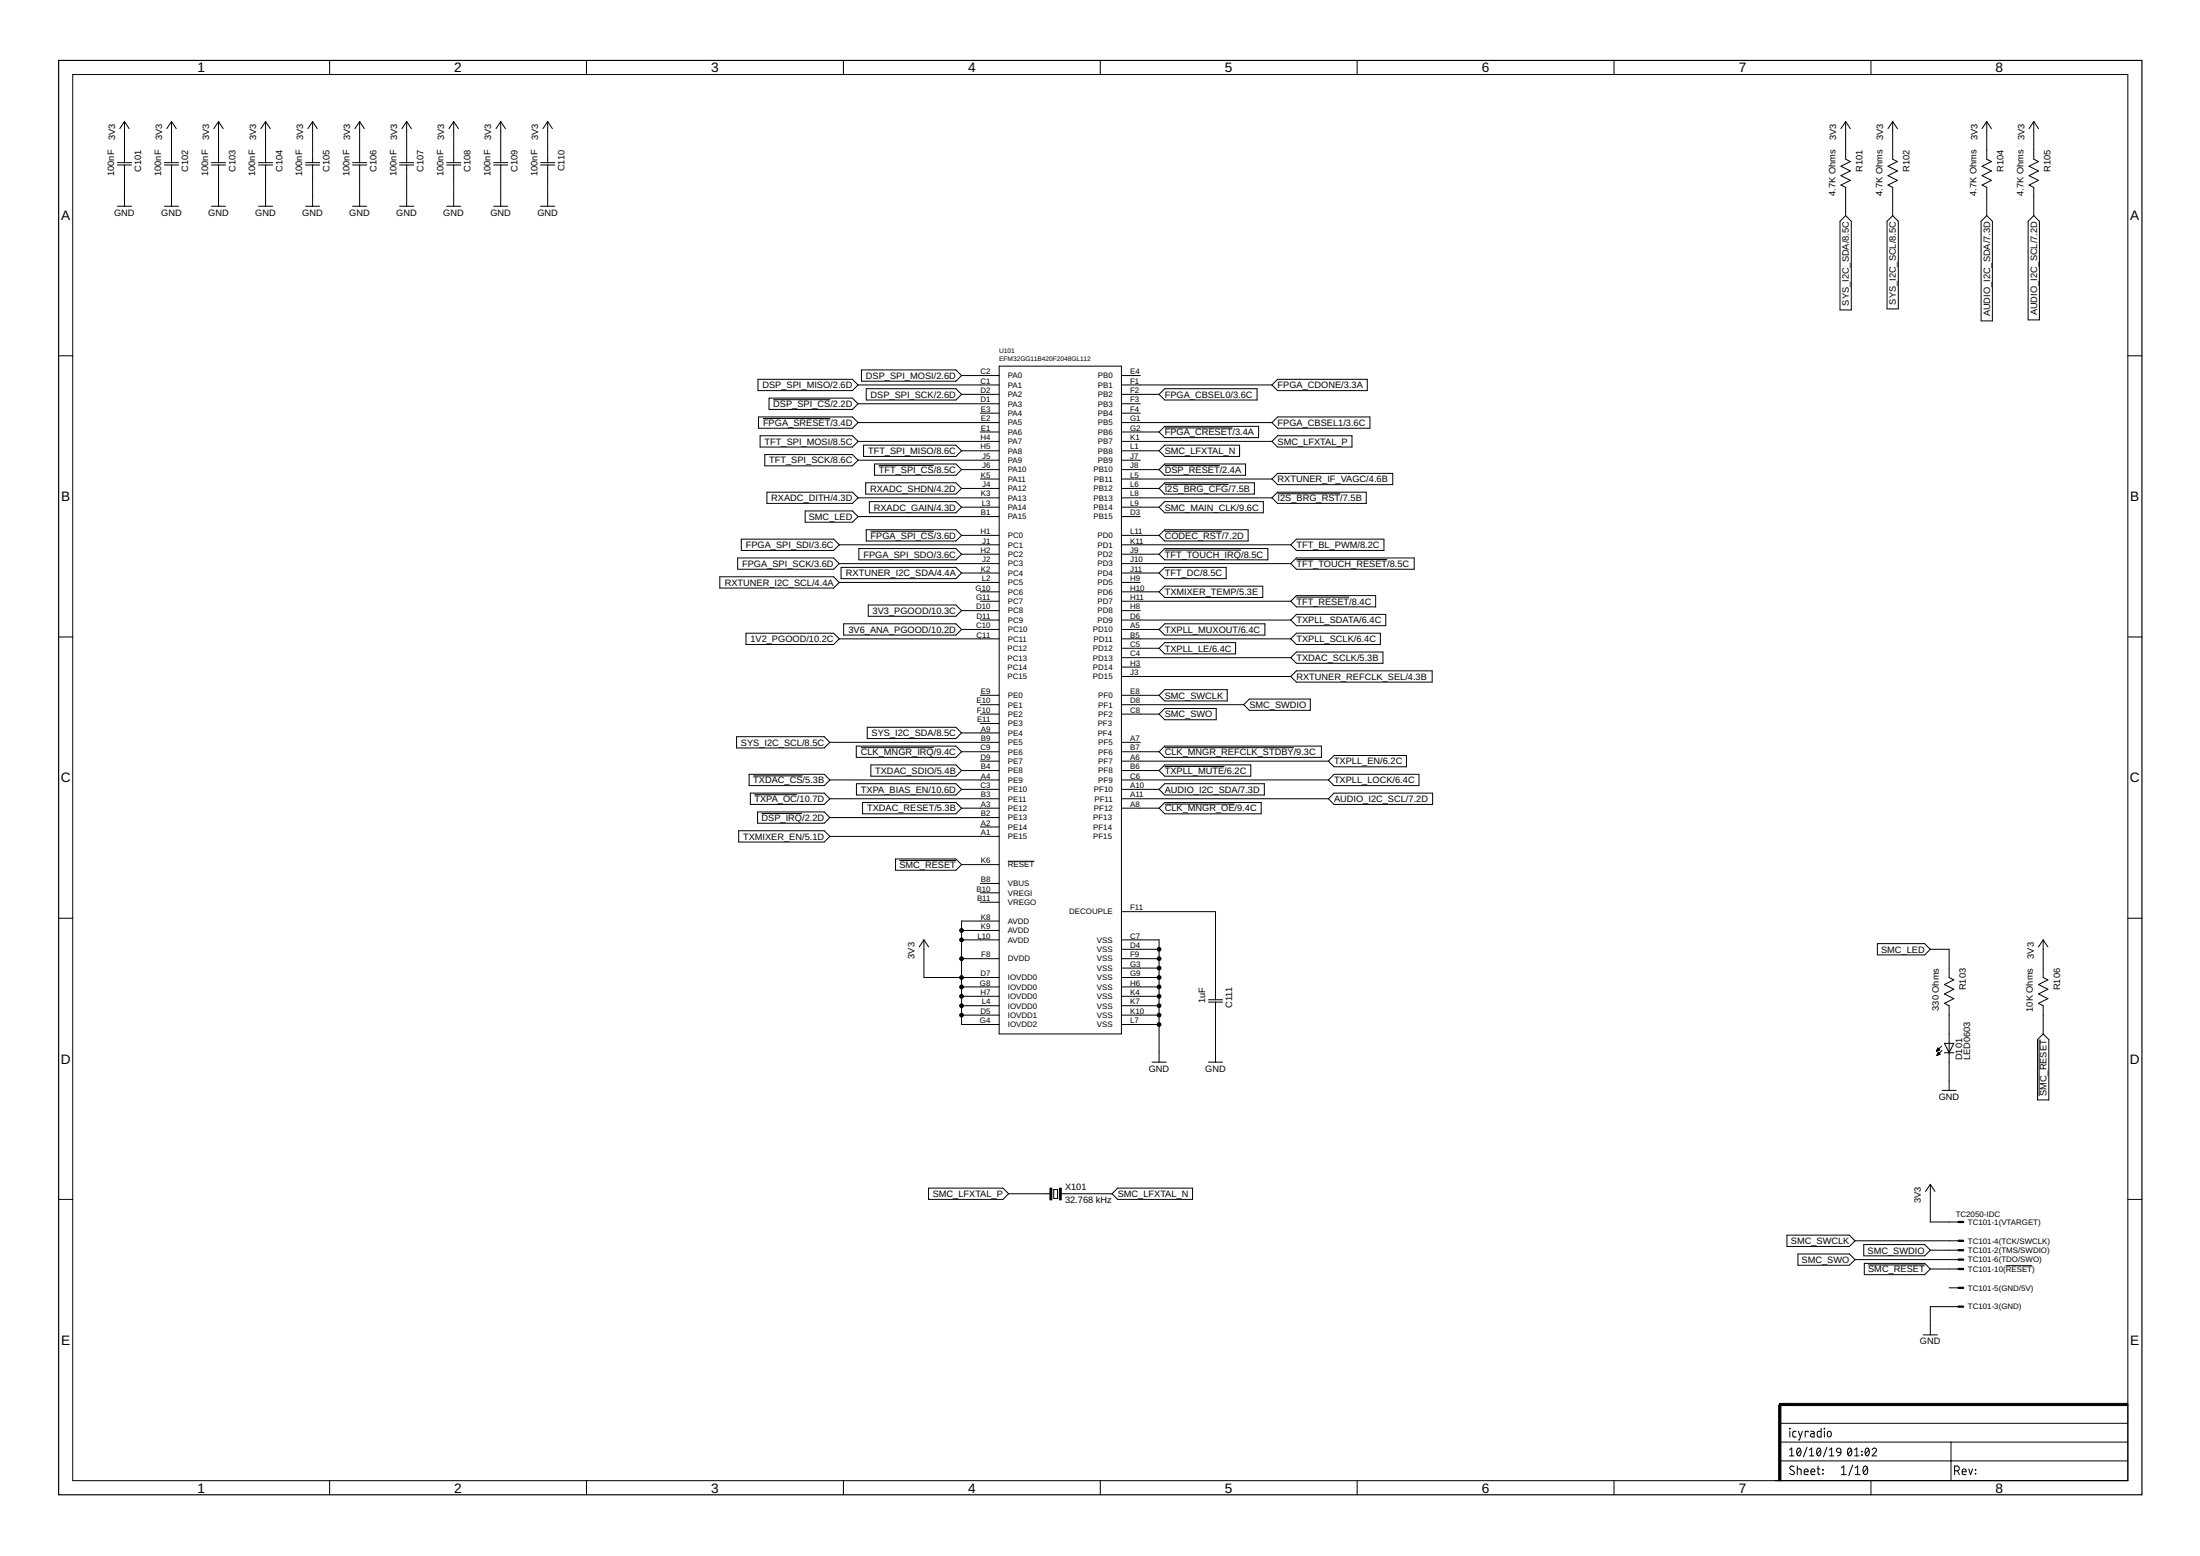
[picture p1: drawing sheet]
<svg xmlns="http://www.w3.org/2000/svg" width="594mm" height="420mm" viewBox="0 0 594 420" stroke-linecap="round" stroke-linejoin="round" font-family="sans-serif">
<g fill="none" stroke="#000" stroke-width=".27">
<path d="M89 16.3v3.8M158.4 16.3v3.8M227.8 16.3v3.8M297.1 16.3v3.8M366.5 16.3v3.8M435.8 16.3v3.8M505.2 16.3v3.8M19.6 20.1h555v379.7h-555zM33.6 32.8v11.1M33.6 32.8l1.3 1.9M33.6 32.8l-1.3 1.9M46.3 32.8v11.1"/>
<path d="M46.3 32.8l1.3 1.9M46.3 32.8l-1.3 1.9M59 32.8v11.1M59 32.8l1.3 1.9M59 32.8l-1.3 1.9M71.7 32.8v11.1M71.7 32.8l1.3 1.9M71.7 32.8l-1.3 1.9M84.4 32.8v11.1M84.4 32.8l1.3 1.9M84.4 32.8l-1.3 1.9M97.1 32.8v11.1"/>
<path d="M97.1 32.8l1.3 1.9M97.1 32.8l-1.3 1.9M109.8 32.8v11.1M109.8 32.8l1.3 1.9M109.8 32.8l-1.3 1.9M122.5 32.8v11.1M122.5 32.8l1.3 1.9M122.5 32.8l-1.3 1.9M135.2 32.8v11.1M135.2 32.8l1.3 1.9M135.2 32.8l-1.3 1.9M147.9 32.8v11.1"/>
<path d="M147.9 32.8l1.3 1.9M147.9 32.8l-1.3 1.9M498.4 32.8v10.2l1.3 .6-2.6 1.3 2.6 1.3-2.6 1.2 2.6 1.3-2.6 1.3 1.3 .6v7.6M498.4 32.8l1.3 1.9M498.4 32.8l-1.3 1.9M511.1 32.8v10.2l1.3 .6-2.6 1.3 2.6 1.3-2.6 1.2 2.6 1.3-2.6 1.3 1.3 .6v7.6M511.1 32.8l1.3 1.9M511.1 32.8l-1.3 1.9M536.5 32.8v10.2l1.3 .6-2.6 1.3 2.6 1.3-2.6 1.2 2.6 1.3-2.6 1.3 1.3 .6v7.6M536.5 32.8l1.3 1.9M536.5 32.8l-1.3 1.9M549.2 32.8v10.2l1.3 .6-2.6 1.3 2.6 1.3-2.6 1.2 2.6 1.3-2.6 1.3 1.3 .6v7.6"/>
<path d="M549.2 32.8l1.3 1.9M549.2 32.8l-1.3 1.9M31.7 43.9h3.8M31.7 44.6h3.8M31.7 55.7h3.8M33.6 44.6v11.1M44.4 43.9h3.8M44.4 44.6h3.8M44.4 55.7h3.8M46.3 44.6v11.1M57.1 43.9h3.8M57.1 44.6h3.8"/>
<path d="M57.1 55.7h3.8M59 44.6v11.1M69.8 43.9h3.8M69.8 44.6h3.8M69.8 55.7h3.8M71.7 44.6v11.1M82.5 43.9h3.8M82.5 44.6h3.8M82.5 55.7h3.8M84.4 44.6v11.1M95.2 43.9h3.8M95.2 44.6h3.8"/>
<path d="M95.2 55.7h3.8M97.1 44.6v11.1M107.9 43.9h3.8M107.9 44.6h3.8M107.9 55.7h3.8M109.8 44.6v11.1M120.6 43.9h3.8M120.6 44.6h3.8M120.6 55.7h3.8M122.5 44.6v11.1M133.3 43.9h3.8M133.3 44.6h3.8"/>
<path d="M133.3 55.7h3.8M135.2 44.6v11.1M146 43.9h3.8M146 44.6h3.8M146 55.7h3.8M147.9 44.6v11.1M498.4 58.2l1.5 1.6v23.9h-3v-23.9zM509.6 59.8l1.5-1.6 1.5 1.6v23.6h-3zM536.5 58.2l1.5 1.6v26.9h-3v-26.9zM549.2 58.2l1.5 1.6v26.6h-3v-26.6zM15.8 96.1h3.8M232.6 99.9h25.5l1.6 1.5-1.6 1.5h-25.5z"/>
<path d="M269.8 98.9h33v180.3h-33zM574.6 96.1h3.8M204.7 102.4h25.5l1.5 1.5-1.5 1.6h-25.5zM204.8 112.6h25.4l1.5 1.5-1.5 1.5h-25.4zM205.3 117.7h24.9l1.5 1.5-1.5 1.5h-24.9zM206 113h18.2M207.7 107.5h22.5l1.5 1.5-1.5 1.6h-22.5zM208.8 107.9h15.4M231.7 103.9h38.1M231.7 109h38.1M231.7 114.1h38.1M231.7 119.2h38.1"/>
<path d="M233.9 105h24.2l1.6 1.5-1.6 1.5h-24.2zM259.7 101.4h10.1M259.7 106.5h10.1M264.7 111.6h5.1M264.7 116.6h5.1M302.8 101.4h5.1M302.8 103.9h40.7M302.8 106.5h10.2M302.8 109h5.1M302.8 111.6h5.1M302.8 114.1h40.7M302.8 116.6h10.2"/>
<path d="M302.8 119.2h40.7M314.5 105h24.9v3h-24.9l-1.5-1.5zM314.5 115.1h25.4v3.1h-25.4l-1.5-1.6zM314.5 115.5h18.3M345 117.7h20.1v3h-20.1l-1.5-1.5zM345 112.6h24.9v3h-24.9l-1.5-1.5zM345 102.4h24.2v3.1h-24.2l-1.5-1.6zM206.5 122.7h23.7l1.5 1.6-1.5 1.5h-23.7zM207.1 132.9h23.1l1.5 1.5-1.5 1.5h-23.1zM217.4 138h12.8l1.5 1.5-1.5 1.5h-12.8zM231.7 124.3h38.1M231.7 134.4h38.1"/>
<path d="M231.7 139.5h38.1M233.2 120.2h24.9l1.6 1.5-1.6 1.6h-24.9zM233.8 130.4h24.3l1.6 1.5-1.6 1.5h-24.3zM234.8 135.4h23.3l1.6 1.5-1.6 1.6h-23.3zM236.2 125.3h21.9l1.6 1.5-1.6 1.5h-21.9zM237.3 125.7h14.9M259.7 121.7h10.1M259.7 126.8h10.1M259.7 131.9h10.1M259.7 136.9h10.1M264.7 129.3h5.1M302.8 121.7h10.2"/>
<path d="M302.8 124.3h5.1M302.8 126.8h10.2M302.8 129.3h40.7M302.8 131.9h10.2M302.8 134.4h40.7M302.8 136.9h10.2M302.8 139.5h5.1M313 136.9l1.5-1.5h26.6v3.1h-26.6zM314.5 120.2h20.2v3.1h-20.2l-1.5-1.6zM314.5 130.4h24.2v3h-24.2l-1.5-1.5zM314.5 130.8h17.2M314.5 125.3h21.8v3h-21.8l-1.5-1.5z"/>
<path d="M314.5 125.7h14.9M345 132.9h23.9v3h-23.9l-1.5-1.5zM345 127.8h31.1v3.1h-31.1l-1.5-1.6zM345 133.3h16.9M194.4 155.7h30.7l1.5 1.6-1.5 1.5h-30.7zM199.2 150.7h25.9l1.5 1.5-1.5 1.5h-25.9zM200.2 145.6h24.9l1.5 1.5-1.5 1.5h-24.9zM226.6 147.1h43.2M226.6 152.2h43.2M226.6 157.3h43.2M227.1 153.2h31l1.6 1.5-1.6 1.6h-31zM231.9 148.1h26.2l1.6 1.5-1.6 1.6h-26.2z"/>
<path d="M233.9 143h24.2l1.6 1.6-1.6 1.5h-24.2zM235.1 143.5h17.1M259.7 144.6h10.1M259.7 149.6h10.1M259.7 154.7h10.1M264.7 159.8h5.1M302.8 144.6h10.2M302.8 147.1h45.8M302.8 149.6h10.2M302.8 152.2h45.8M302.8 154.7h10.2M302.8 157.3h5.1"/>
<path d="M302.8 159.8h10.2M314.5 143h22.5v3.1h-22.5l-1.5-1.5zM314.5 143.5h15.4M314.5 148.1h27.9v3.1h-27.9l-1.5-1.6zM314.5 153.2h16.6v3.1h-16.6l-1.5-1.6zM314.5 158.3h26.5v3h-26.5l-1.5-1.5zM314.5 148.5h20.7M350.1 150.7h31.8v3h-31.8l-1.5-1.5zM350.1 145.6h23.6v3h-23.6l-1.5-1.5zM350.1 151.1h24.5M15.8 172h3.8M201.4 171h23.7l1.5 1.5-1.5 1.5h-23.7z"/>
<path d="M226.6 172.5h43.2M227.8 168.4h30.3l1.6 1.6-1.6 1.5h-30.3zM234.5 163.4h23.6l1.6 1.5-1.6 1.5h-23.6zM259.7 164.9h10.1M259.7 170h10.1M264.7 162.3h5.1M264.7 167.4h5.1M302.8 162.3h45.8M302.8 164.9h5.1M302.8 167.4h45.8M302.8 170h10.2M302.8 172.5h45.8"/>
<path d="M302.8 175h10.2M302.8 177.6h45.8M314.5 173.5h19.2v3.1h-19.2l-1.5-1.6zM314.5 168.4h27.1v3.1h-27.1l-1.5-1.5zM350.1 176.1h23.3v3h-23.3l-1.5-1.5zM350.1 165.9h24.1v3.1h-24.1l-1.5-1.6zM350.1 171h22.6v3h-22.6l-1.5-1.5zM350.1 160.8h21.4v3.1h-21.4l-1.5-1.6zM350.1 161.2h14.3M574.6 172h3.8M198.9 198.9h23.7l1.5 1.5-1.5 1.6h-23.7zM234.2 196.4h23.9l1.6 1.5-1.6 1.5h-23.9z"/>
<path d="M259.7 197.9h10.1M264.7 190.3h5.1M264.7 192.8h5.1M264.7 195.4h5.1M264.7 187.7h5.1M302.8 190.3h33.1M302.8 192.8h10.2M302.8 187.7h10.2M302.8 180.1h5.1M302.8 182.7h45.8M314.5 191.3h13.9v3.1h-13.9l-1.5-1.6zM314.5 186.2h16.9v3.1h-16.9l-1.5-1.6z"/>
<path d="M337.4 188.8h16.4v3h-16.4l-1.5-1.5zM350.1 181.1h36.6v3.1h-36.6l-1.5-1.5zM202.3 209.1h20.3l1.5 1.5-1.5 1.5h-20.3zM202.6 214.2h20l1.5 1.5-1.5 1.5h-20zM203.4 209.5h13.3M203.7 214.6h11.5M204.6 219.2h18l1.5 1.6-1.5 1.5h-18zM205.6 219.7h11M224.1 200.4h45.7M224.1 210.6h45.7M224.1 215.7h45.7M231.2 201.5h26.9l1.6 1.5-1.6 1.5h-26.9z"/>
<path d="M231.3 211.6h26.8l1.6 1.5-1.6 1.6h-26.8zM232.5 201.9h19.7M232.9 216.7h25.2l1.6 1.5-1.6 1.6h-25.2zM235.2 206.5h22.9l1.6 1.6-1.6 1.5h-22.9zM259.7 203h10.1M259.7 208.1h10.1M259.7 213.1h10.1M259.7 218.2h10.1M264.7 205.5h5.1M302.8 200.4h5.1M302.8 203h10.2M302.8 205.5h55.9"/>
<path d="M302.8 208.1h10.2M302.8 210.6h55.9M302.8 213.1h10.2M302.8 215.7h55.9M302.8 218.2h10.2M314.5 211.6h26.9v3.1h-26.9l-1.5-1.6zM314.5 216.7h26.1v3.1h-26.1l-1.5-1.6zM314.5 217.1h18.9M314.5 201.5h42.3v3h-42.3l-1.5-1.5zM314.5 206.5h23.3v3.1h-23.3l-1.5-1.5zM314.5 207h16.1M314.5 201.9h34.9"/>
<path d="M360.2 214.2h26.7v3h-26.7l-1.5-1.5zM360.2 209.1h23v3h-23l-1.5-1.5zM360.2 204h19.6v3.1h-19.6l-1.5-1.6zM199.5 224.3h23.1l1.5 1.5-1.5 1.6h-23.1zM224.1 220.8h45.7M224.1 225.8h45.7M241.8 231.9h16.3l1.6 1.6-1.6 1.5h-16.3zM242.9 232.4h15.2M259.7 233.5h10.1M264.7 223.3h5.1M264.7 238.5h5.1M272.1 232.6h7.2"/>
<path d="M15.8 247.9h3.8M249.5 253.8l1.3 1.9M249.5 253.8l-1.3 1.9M249.5 253.8v10.1h20.3M259.7 251.2h10.1M259.7 258.9h10.1M259.7 253.8h10.1M264.7 241.1h5.1M264.7 243.6h5.1M269.8 248.7h-10.1v27.9h10.1M302.8 253.8h10.2v33M302.8 246.2h25.4v23.8"/>
<path d="M302.8 258.9h10.2M302.8 256.3h10.2M507 254.8h12.7l1.6 1.5-1.6 1.6h-12.7zM521.3 256.3h5v7.6l1.3 .7-2.5 1.3 2.5 1.2-2.5 1.3 2.5 1.3-2.5 1.2 1.2 .7v22.8M551.7 253.8v10.1l1.3 .7-2.5 1.3 2.5 1.2-2.5 1.3 2.5 1.3-2.5 1.2 1.2 .7v7.6M551.7 253.8l1.3 1.9M551.7 253.8l-1.2 1.9M574.6 247.9h3.8M259.7 266.5h10.1M259.7 269h10.1M259.7 271.6h10.1M259.7 274.1h10.1"/>
<path d="M302.8 263.9h10.2M302.8 266.5h10.2M302.8 269h10.2M302.8 271.6h10.2M302.8 274.1h10.2M302.8 261.4h10.2M302.8 276.6h10.2M326.3 270h3.8M326.3 270.6h3.8M328.2 270.6v16.2M551.7 279.2l1.6 1.5v16.3h-3.1v-16.3zM311.1 286.8h3.8"/>
<path d="M326.3 286.8h3.8M522.9 283.8h.1M523 283.7h.3M523 283.6h.6M523.1 283.5h.7M523.1 284.9h.2M523.1 284.8h.4M523.1 283.4h.5M523.2 283.2h.3M523.2 284.7h.6M523.2 284.6h.6M523.2 283.1h.2"/>
<path d="M523.3 283l.5 .5-.9 .4zM523.3 284.4h.4M523.3 284.3h.3M523.4 284.2h.1M523.4 284.1l.5 .5-.9 .4zM524.3 282.5l-1.4 1.4M524.4 283.6l-1.4 1.4M524.4 294.4h3.8M525.1 281.7h2.5l-1.3 2.6zM525.1 284.3h2.5M550.6 280.7v15.3M521.3 319.8v10.2h7.6"/>
<path d="M521.3 319.8l1.2 1.9M521.3 319.8l-1.3 1.9M15.8 323.9h3.8M250.7 320.8h20.1l1.6 1.5-1.6 1.6h-20.1zM272.4 322.3h11.5M284.5 321.2h1.1v2.4h-1.1zM286.2 322.3h14.1M301.8 320.8h20.2v3.1h-20.2l-1.5-1.6zM482.5 333.5h16.9l1.5 1.5-1.5 1.6h-16.9zM485.5 338.6h13.9l1.5 1.5-1.5 1.6h-13.9zM500.9 335h28M503.3 336.1h16.4l1.6 1.5-1.6 1.5h-16.4z"/>
<path d="M521.3 337.6h7.6M574.6 323.9h3.8M500.9 340.1h28M503.4 341.1h16.3l1.6 1.6-1.6 1.5h-16.3zM504.5 341.6h15.2M521.3 342.7h7.6M526.3 347.7h2.6M528.9 352.8h-7.6v7.6M541.6 341.8h7.2M519.3 360.4h3.9M89 399.8v3.8M158.4 399.8v3.8"/>
<path d="M227.8 399.8v3.8M297.1 399.8v3.8M366.5 399.8v3.8M435.8 399.8v3.8M480.6 394.5h94M480.6 389.4h94M480.6 384.3h94M483.2 391.5l.6-.5v2.1M483.2 393.1h1.2M483.3 385.7l.1 .1zM483.3 386.5v1.5M484.4 396a.58 .58 0 0 0-.9 0 .58 .58 0 0 0 .1 .8l.7 .4a.54 .54 0 0 1 .2 .7 .54 .54 0 0 1-.8 .2l-.4-.2"/>
<path d="M485 386.5h-.6l-.3 .4 .1 1 .8 .1M485.3 396.6l1 .1 .1 1.5M485.3 395.9v2.3M485.4 391.2a.67 .67 0 0 1 .8 .1 .67 .67 0 0 1 .1 .8 .67 .67 0 0 1-.1 .8 .67 .67 0 0 1-.8 .1 1.64 1.64 0 0 1 0-1.8zM485.6 386.5l.6 1.5M486.2 391.5l-.9 1.2M486.7 386.5l-.8 2.3h-.3M487.2 397.4h1.1a.54 .54 0 0 0-.4-.7 .54 .54 0 0 0-.7 .5l.1 .9 1 .1M488 390.8l-1 2.6M488.3 386.7v-.2h-.8v1.5M488.6 393.1h1.2M488.6 391.5l.6-.5v2.1"/>
<path d="M489 386.5h.6l.3 .2v1.3h-.6a.46 .46 0 0 1-.5-.4 .46 .46 0 0 1 .5-.5h.6M489 397.4h1.1a.54 .54 0 0 0-.4-.7 .54 .54 0 0 0-.7 .5l.1 .9 1 .1M490.7 396.6h.7M490.8 391.2a.67 .67 0 0 1 .8 .1 .67 .67 0 0 1 .1 .8 .67 .67 0 0 1-.1 .8 .67 .67 0 0 1-.8 .1 1.76 1.76 0 0 1 0-1.8zM490.9 395.9l.1 2.1 .4 .2M491.6 391.5l-.9 1.2M491.8 385.7v2.3h-.8l-.3-.2v-1.1l.3-.2h.8M492.2 396.8l.1 .2zM492.2 397.9l.1 .1zM492.6 385.7l.1 .1zM492.7 386.5v1.5M493.3 390.8l-.9 2.6"/>
<path d="M493.6 386.7l.3-.2 .5 .2 .1 .8a.52 .52 0 0 1-.5 .5 .52 .52 0 0 1-.5-.5zM494 393.1h1.2M494 391.5l.6-.5v2.1M496.1 391.2l.3-.2 .6 .2 .1 1-1-.2zM497.1 392.2l-.3 .7-.6 .2M497.2 398.2h1.3M497.2 396.4l.7-.5v2.3M499.2 391.2a.66 .66 0 0 1 .7 .1 .66 .66 0 0 1 .1 .8 .63 .63 0 0 1-.1 .8 .63 .63 0 0 1-.9-.1l-.1-.7zM499.9 391.5l-.9 1.2M500.3 395.6l-1.1 2.8M500.8 393.1h1.2M500.8 391.5l.6-.5v2.1"/>
<path d="M501 398.2h1.3M501 396.4l.6-.5v2.3M502.7 391.9l.2 .1zM502.7 392.8l.2 .2zM503.3 396a.61 .61 0 0 1 .8 0 .61 .61 0 0 1 .2 .7 .99 .99 0 0 1-.7 1.5 1.62 1.62 0 0 1-.3-2.2zM503.9 391.2a.66 .66 0 0 1 .8 .1 .66 .66 0 0 1 .1 .8 .63 .63 0 0 1-.2 .8 .63 .63 0 0 1-.8-.1l-.2-.7zM504.2 396.4l-1 1.3M504.7 391.5l-1 1.2M505.2 399.8v3.8M505.5 391.5a.58 .58 0 0 1 .9-.5 .58 .58 0 0 1 .1 1l-1 1.1h1.2M526.8 389.4v10.3M527.8 397.2h.6a.65 .65 0 0 0 .7-.7 .65 .65 0 0 0-.7-.6h-.6v2.3"/>
<path d="M528.6 397.2l.5 1M529.9 397.4h1a.54 .54 0 0 0-.4-.7 .54 .54 0 0 0-.6 .5l.1 .9 .9 .1M531.6 396.6l.5 1.6 .6-1.6M533.4 397.9l.1 .1zM533.4 396.8l.1 .2z"/>
</g>
<path d="M15.8 16.3h562.6v387.3h-562.6z" fill="none" stroke="#000" stroke-width=".32"/>
<path d="M283.5 320.8h.5v3.2h-.5zM286.1 320.8h.5v3.2h-.5zM480.3 379.5h.6v20.3h-.6zM480.6 378.9h94v.6h-94z" fill="#000" stroke="#000" stroke-width=".27"/>
<path d="M528.9 330h1.2M528.9 337.6h1.2M528.9 335h1.2M528.9 352.8h1.2M528.9 347.7h1.2M528.9 340.1h1.2M528.9 342.7h1.2M481.9 379.2h-1.3v1.3" fill="none" stroke="#000" stroke-width=".61"/>
<g fill="#000" stroke="#000" stroke-width=".27">
<circle cx="259.7" cy="253.8" r=".51"/>
<circle cx="259.7" cy="251.2" r=".51"/>
<circle cx="259.7" cy="258.9" r=".51"/>
<circle cx="313" cy="258.9" r=".51"/>
<circle cx="313" cy="256.3" r=".51"/>
<circle cx="259.7" cy="263.9" r=".51"/>
<circle cx="259.7" cy="271.6" r=".51"/>
<circle cx="259.7" cy="269" r=".51"/>
<circle cx="259.7" cy="274.1" r=".51"/>
<circle cx="259.7" cy="266.5" r=".51"/>
<circle cx="313" cy="266.5" r=".51"/>
<circle cx="313" cy="274.1" r=".51"/>
<circle cx="313" cy="271.6" r=".51"/>
<circle cx="313" cy="263.9" r=".51"/>
<circle cx="313" cy="269" r=".51"/>
<circle cx="313" cy="276.6" r=".51"/>
<circle cx="313" cy="261.4" r=".51"/>
</g>
<g font-size="3.7">
<text x="53.3" y="19.5">1</text>
<text x="122.7" y="19.5">2</text>
<text x="192" y="19.5">3</text>
<text x="261.4" y="19.5">4</text>
<text x="330.8" y="19.5">5</text>
<text x="400.2" y="19.5">6</text>
<text x="469.5" y="19.5">7</text>
<text x="538.9" y="19.5">8</text>
<text x="16.5" y="59.4">A</text>
<text x="575.3" y="59.4">A</text>
<text x="16.5" y="135.3">B</text>
<text x="575.3" y="135.3">B</text>
<text x="16.4" y="211.3">C</text>
<text x="575.2" y="211.3">C</text>
<text x="16.4" y="287.2">D</text>
<text x="575.2" y="287.2">D</text>
<text x="16.5" y="363.1">E</text>
<text x="575.3" y="363.1">E</text>
<text x="53.3" y="403">1</text>
<text x="122.7" y="403">2</text>
<text x="192" y="403">3</text>
<text x="261.4" y="403">4</text>
<text x="330.8" y="403">5</text>
<text x="400.2" y="403">6</text>
<text x="469.5" y="403">7</text>
<text x="538.9" y="403">8</text>
</g>
<g font-size="2.5">
<text x="31.1" y="37.9" transform="rotate(-90 31.1 37.9)">3V3</text>
<text x="43.8" y="37.9" transform="rotate(-90 43.8 37.9)">3V3</text>
<text x="56.5" y="37.9" transform="rotate(-90 56.5 37.9)">3V3</text>
<text x="69.2" y="37.9" transform="rotate(-90 69.2 37.9)">3V3</text>
<text x="81.9" y="37.9" transform="rotate(-90 81.9 37.9)">3V3</text>
<text x="94.6" y="37.9" transform="rotate(-90 94.6 37.9)">3V3</text>
<text x="107.3" y="37.9" transform="rotate(-90 107.3 37.9)">3V3</text>
<text x="120" y="37.9" transform="rotate(-90 120 37.9)">3V3</text>
<text x="132.7" y="37.9" transform="rotate(-90 132.7 37.9)">3V3</text>
<text x="145.4" y="37.9" transform="rotate(-90 145.4 37.9)">3V3</text>
<text x="495.9" y="37.9" transform="rotate(-90 495.9 37.9)">3V3</text>
<text x="508.6" y="37.9" transform="rotate(-90 508.6 37.9)">3V3</text>
<text x="534" y="37.9" transform="rotate(-90 534 37.9)">3V3</text>
<text x="546.6" y="37.9" transform="rotate(-90 546.6 37.9)">3V3</text>
<text x="30.8" y="47.5" transform="rotate(-90 30.8 47.5)">100nF</text>
<text x="38.2" y="46.4" transform="rotate(-90 38.2 46.4)">C101</text>
<text x="43.5" y="47.5" transform="rotate(-90 43.5 47.5)">100nF</text>
<text x="50.9" y="46.4" transform="rotate(-90 50.9 46.4)">C102</text>
<text x="56.2" y="47.5" transform="rotate(-90 56.2 47.5)">100nF</text>
<text x="63.6" y="46.4" transform="rotate(-90 63.6 46.4)">C103</text>
<text x="68.9" y="47.5" transform="rotate(-90 68.9 47.5)">100nF</text>
<text x="76.3" y="46.4" transform="rotate(-90 76.3 46.4)">C104</text>
<text x="81.6" y="47.5" transform="rotate(-90 81.6 47.5)">100nF</text>
<text x="89" y="46.4" transform="rotate(-90 89 46.4)">C105</text>
<text x="94.3" y="47.5" transform="rotate(-90 94.3 47.5)">100nF</text>
<text x="101.7" y="46.4" transform="rotate(-90 101.7 46.4)">C106</text>
<text x="107" y="47.5" transform="rotate(-90 107 47.5)">100nF</text>
<text x="114.4" y="46.4" transform="rotate(-90 114.4 46.4)">C107</text>
<text x="119.7" y="47.5" transform="rotate(-90 119.7 47.5)">100nF</text>
<text x="127.1" y="46.4" transform="rotate(-90 127.1 46.4)">C108</text>
<text x="132.4" y="47.5" transform="rotate(-90 132.4 47.5)">100nF</text>
<text x="139.7" y="46.4" transform="rotate(-90 139.7 46.4)">C109</text>
<text x="145.1" y="47.5" transform="rotate(-90 145.1 47.5)">100nF</text>
<text x="152.4" y="46.2" transform="rotate(-90 152.4 46.2)">C110</text>
<text x="502.9" y="46.4" transform="rotate(-90 502.9 46.4)">R101</text>
<text x="515.6" y="46.4" transform="rotate(-90 515.6 46.4)">R102</text>
<text x="541" y="46.4" transform="rotate(-90 541 46.4)">R104</text>
<text x="553.7" y="46.4" transform="rotate(-90 553.7 46.4)">R105</text>
<text x="495.6" y="52.9" transform="rotate(-90 495.6 52.9)">4.7K Ohms</text>
<text x="508.3" y="52.9" transform="rotate(-90 508.3 52.9)">4.7K Ohms</text>
<text x="533.7" y="52.9" transform="rotate(-90 533.7 52.9)">4.7K Ohms</text>
<text x="546.4" y="52.9" transform="rotate(-90 546.4 52.9)">4.7K Ohms</text>
<text x="30.8" y="58.2">GND</text>
<text x="43.5" y="58.2">GND</text>
<text x="56.2" y="58.2">GND</text>
<text x="68.9" y="58.2">GND</text>
<text x="81.6" y="58.2">GND</text>
<text x="94.3" y="58.2">GND</text>
<text x="107" y="58.2">GND</text>
<text x="119.7" y="58.2">GND</text>
<text x="132.4" y="58.2">GND</text>
<text x="145.1" y="58.2">GND</text>
<text x="499.3" y="82.5" transform="rotate(-90 499.3 82.5)">SYS_I2C_SDA/8.5C</text>
<text x="512" y="82.3" transform="rotate(-90 512 82.3)">SYS_I2C_SCL/8.5C</text>
<text x="537.4" y="85.4" transform="rotate(-90 537.4 85.4)">AUDIO_I2C_SDA/7.3D</text>
<text x="550.1" y="85.2" transform="rotate(-90 550.1 85.2)">AUDIO_I2C_SCL/7.2D</text>
<text x="205.9" y="104.8">DSP_SPI_MISO/2.6D</text>
<text x="233.8" y="102.3">DSP_SPI_MOSI/2.6D</text>
<text x="235.1" y="107.4">DSP_SPI_SCK/2.6D</text>
<text x="314.5" y="107.4">FPGA_CBSEL0/3.6C</text>
<text x="345" y="104.8">FPGA_CDONE/3.3A</text>
<text x="208.8" y="109.9">DSP_SPI_CS/2.2D</text>
<text x="206" y="115">FPGA_SRESET/3.4D</text>
<text x="314.5" y="117.5">FPGA_CRESET/3.4A</text>
<text x="345" y="115">FPGA_CBSEL1/3.6C</text>
<text x="206.5" y="120.1">TFT_SPI_MOSI/8.5C</text>
<text x="207.7" y="125.1">TFT_SPI_SCK/8.6C</text>
<text x="234.4" y="122.6">TFT_SPI_MISO/8.6C</text>
<text x="314.5" y="122.6">SMC_LFXTAL_N</text>
<text x="345" y="120.1">SMC_LFXTAL_P</text>
<text x="237.3" y="127.7">TFT_SPI_CS/8.5C</text>
<text x="314.5" y="127.7">DSP_RESET/2.4A</text>
<text x="345" y="130.2">RXTUNER_IF_VAGC/4.6B</text>
<text x="208.3" y="135.3">RXADC_DITH/4.3D</text>
<text x="235" y="132.8">RXADC_SHDN/4.2D</text>
<text x="235.9" y="137.8">RXADC_GAIN/4.3D</text>
<text x="314.5" y="137.8">SMC_MAIN_CLK/9.6C</text>
<text x="314.5" y="132.8">I2S_BRG_CFG/7.5B</text>
<text x="345" y="135.3">I2S_BRG_RST/7.5B</text>
<text x="218.4" y="140.4">SMC_LED</text>
<text x="201.4" y="148">FPGA_SPI_SDI/3.6C</text>
<text x="235.1" y="145.5">FPGA_SPI_CS/3.6D</text>
<text x="314.5" y="145.5">CODEC_RST/7.2D</text>
<text x="350.1" y="148">TFT_BL_PWM/8.2C</text>
<text x="200.4" y="153.1">FPGA_SPI_SCK/3.6D</text>
<text x="228.4" y="155.6">RXTUNER_I2C_SDA/4.4A</text>
<text x="233.2" y="150.5">FPGA_SPI_SDO/3.6C</text>
<text x="314.5" y="155.6">TFT_DC/8.5C</text>
<text x="314.5" y="150.5">TFT_TOUCH_IRQ/8.5C</text>
<text x="350.1" y="153.1">TFT_TOUCH_RESET/8.5C</text>
<text x="195.7" y="158.2">RXTUNER_I2C_SCL/4.4A</text>
<text x="314.5" y="160.7">TXMIXER_TEMP/5.3E</text>
<text x="235.6" y="165.8">3V3_PGOOD/10.3C</text>
<text x="350.1" y="163.2">TFT_RESET/8.4C</text>
<text x="202.6" y="173.4">1V2_PGOOD/10.2C</text>
<text x="229.1" y="170.9">3V6_ANA_PGOOD/10.2D</text>
<text x="314.5" y="170.9">TXPLL_MUXOUT/6.4C</text>
<text x="350.1" y="168.3">TXPLL_SDATA/6.4C</text>
<text x="350.1" y="173.4">TXPLL_SCLK/6.4C</text>
<text x="314.5" y="175.9">TXPLL_LE/6.4C</text>
<text x="350.1" y="178.5">TXDAC_SCLK/5.3B</text>
<text x="350.1" y="183.6">RXTUNER_REFCLK_SEL/4.3B</text>
<text x="314.5" y="188.6">SMC_SWCLK</text>
<text x="337.4" y="191.2">SMC_SWDIO</text>
<text x="314.5" y="193.7">SMC_SWO</text>
<text x="200.1" y="201.3">SYS_I2C_SCL/8.5C</text>
<text x="232.5" y="203.9">CLK_MNGR_IRQ/9.4C</text>
<text x="235.4" y="198.8">SYS_I2C_SDA/8.5C</text>
<text x="314.5" y="203.9">CLK_MNGR_REFCLK_STDBY/9.3C</text>
<text x="236.3" y="209">TXDAC_SDIO/5.4B</text>
<text x="314.5" y="209">TXPLL_MUTE/6.2C</text>
<text x="360.2" y="206.4">TXPLL_EN/6.2C</text>
<text x="203.4" y="211.5">TXDAC_CS/5.3B</text>
<text x="232.5" y="214">TXPA_BIAS_EN/10.6D</text>
<text x="314.5" y="214">AUDIO_I2C_SDA/7.3D</text>
<text x="360.2" y="211.5">TXPLL_LOCK/6.4C</text>
<text x="203.7" y="216.6">TXPA_OC/10.7D</text>
<text x="205.6" y="221.7">DSP_IRQ/2.2D</text>
<text x="234.1" y="219.1">TXDAC_RESET/5.3B</text>
<text x="314.5" y="219.1">CLK_MNGR_OE/9.4C</text>
<text x="360.2" y="216.6">AUDIO_I2C_SCL/7.2D</text>
<text x="200.6" y="226.7">TXMIXER_EN/5.1D</text>
<text x="242.9" y="234.4">SMC_RESET</text>
<text x="507.9" y="257.2">SMC_LED</text>
<text x="247" y="258.9" transform="rotate(-90 247 258.9)">3V3</text>
<text x="549.2" y="258.9" transform="rotate(-90 549.2 258.9)">3V3</text>
<text x="530.9" y="267.4" transform="rotate(-90 530.9 267.4)">R103</text>
<text x="556.3" y="267.4" transform="rotate(-90 556.3 267.4)">R106</text>
<text x="325.5" y="270.8" transform="rotate(-90 325.5 270.8)">1uF</text>
<text x="332.8" y="272.1" transform="rotate(-90 332.8 272.1)">C111</text>
<text x="523.6" y="272.9" transform="rotate(-90 523.6 272.9)">330 Ohms</text>
<text x="549" y="273.2" transform="rotate(-90 549 273.2)">10K Ohms</text>
<text x="529.9" y="286.3" transform="rotate(-90 529.9 286.3)">D101</text>
<text x="532" y="286.3" transform="rotate(-90 532 286.3)">LED0603</text>
<text x="310.2" y="289.3">GND</text>
<text x="325.4" y="289.3">GND</text>
<text x="523.5" y="297">GND</text>
<text x="552.6" y="296" transform="rotate(-90 552.6 296)">SMC_RESET</text>
<text x="251.9" y="323.2">SMC_LFXTAL_P</text>
<text x="287.6" y="321.3">X101</text>
<text x="301.8" y="323.2">SMC_LFXTAL_N</text>
<text x="287.6" y="324.9">32.768 kHz</text>
<text x="518.7" y="324.9" transform="rotate(-90 518.7 324.9)">3V3</text>
<text x="483.6" y="335.9">SMC_SWCLK</text>
<text x="486.5" y="341">SMC_SWO</text>
<text x="504.3" y="338.5">SMC_SWDIO</text>
<text x="504.5" y="343.6">SMC_RESET</text>
<text x="518.5" y="363">GND</text>
</g>
<g font-size="2.1">
<text x="264.7" y="101">C2</text>
<text x="305.2" y="101">E4</text>
<text x="264.7" y="103.6">C1</text>
<text x="264.7" y="106.1">D2</text>
<text x="272.1" y="102.2">PA0</text>
<text x="272.1" y="104.7">PA1</text>
<text x="272.1" y="107.2">PA2</text>
<text x="296.4" y="102.2">PB0</text>
<text x="296.4" y="104.7">PB1</text>
<text x="296.4" y="107.2">PB2</text>
<text x="305.2" y="103.6">F1</text>
<text x="305.2" y="106.1">F2</text>
<text x="264.7" y="108.7">D1</text>
<text x="264.9" y="111.2">E3</text>
<text x="264.9" y="113.7">E2</text>
<text x="272.1" y="109.8">PA3</text>
<text x="272.1" y="112.3">PA4</text>
<text x="296.4" y="109.8">PB3</text>
<text x="296.4" y="112.3">PB4</text>
<text x="305.2" y="108.7">F3</text>
<text x="305.2" y="111.2">F4</text>
<text x="305.2" y="113.7">G1</text>
<text x="264.7" y="118.8">H4</text>
<text x="264.9" y="116.3">E1</text>
<text x="272.1" y="114.9">PA5</text>
<text x="272.1" y="117.4">PA6</text>
<text x="272.1" y="119.9">PA7</text>
<text x="296.4" y="114.9">PB5</text>
<text x="296.4" y="117.4">PB6</text>
<text x="296.4" y="119.9">PB7</text>
<text x="305.2" y="116.3">G2</text>
<text x="305.2" y="118.8">K1</text>
<text x="264.7" y="121.4">H5</text>
<text x="265.2" y="123.9">J5</text>
<text x="272.1" y="122.5">PA8</text>
<text x="272.1" y="125">PA9</text>
<text x="296.4" y="122.5">PB8</text>
<text x="296.4" y="125">PB9</text>
<text x="305.2" y="121.4">L1</text>
<text x="305.2" y="123.9">J7</text>
<text x="264.9" y="129">K5</text>
<text x="265.2" y="126.4">J6</text>
<text x="265.2" y="131.5">J4</text>
<text x="272.1" y="127.6">PA10</text>
<text x="272.1" y="130.1">PA11</text>
<text x="295.3" y="127.6">PB10</text>
<text x="295.4" y="130.1">PB11</text>
<text x="305.2" y="126.4">J8</text>
<text x="305.2" y="129">L5</text>
<text x="305.2" y="131.5">L6</text>
<text x="264.9" y="134.1">K3</text>
<text x="265.1" y="136.6">L3</text>
<text x="272.1" y="132.6">PA12</text>
<text x="272.1" y="135.2">PA13</text>
<text x="272.1" y="137.7">PA14</text>
<text x="295.3" y="132.6">PB12</text>
<text x="295.3" y="135.2">PB13</text>
<text x="295.3" y="137.7">PB14</text>
<text x="305.2" y="134.1">L8</text>
<text x="305.2" y="136.6">L9</text>
<text x="264.9" y="139.1">B1</text>
<text x="272.1" y="140.3">PA15</text>
<text x="295.3" y="140.3">PB15</text>
<text x="305.2" y="139.1">D3</text>
<text x="264.7" y="144.2">H1</text>
<text x="264.7" y="149.3">H2</text>
<text x="265.2" y="146.8">J1</text>
<text x="272.1" y="145.3">PC0</text>
<text x="272.1" y="147.9">PC1</text>
<text x="296.3" y="145.3">PD0</text>
<text x="296.3" y="147.9">PD1</text>
<text x="305.2" y="144.2">L11</text>
<text x="305.2" y="146.8">K11</text>
<text x="305.2" y="149.3">J9</text>
<text x="264.9" y="154.4">K2</text>
<text x="265.2" y="151.8">J2</text>
<text x="272.1" y="150.4">PC2</text>
<text x="272.1" y="153">PC3</text>
<text x="272.1" y="155.5">PC4</text>
<text x="296.3" y="150.4">PD2</text>
<text x="296.3" y="153">PD3</text>
<text x="296.3" y="155.5">PD4</text>
<text x="305.2" y="151.8">J10</text>
<text x="305.2" y="154.4">J11</text>
<text x="263.4" y="159.5">G10</text>
<text x="265.1" y="156.9">L2</text>
<text x="272.1" y="158">PC5</text>
<text x="272.1" y="160.6">PC6</text>
<text x="296.3" y="158">PD5</text>
<text x="296.3" y="160.6">PD6</text>
<text x="305.2" y="156.9">H9</text>
<text x="305.2" y="159.5">H10</text>
<text x="263.6" y="164.5">D10</text>
<text x="263.6" y="162">G11</text>
<text x="263.7" y="167.1">D11</text>
<text x="272.1" y="163.1">PC7</text>
<text x="272.1" y="165.7">PC8</text>
<text x="296.3" y="163.1">PD7</text>
<text x="296.3" y="165.7">PD8</text>
<text x="305.2" y="162">H11</text>
<text x="305.2" y="164.5">H8</text>
<text x="305.2" y="167.1">D6</text>
<text x="263.6" y="169.6">C10</text>
<text x="263.7" y="172.2">C11</text>
<text x="272.1" y="168.2">PC9</text>
<text x="272.1" y="170.7">PC10</text>
<text x="272.1" y="173.3">PC11</text>
<text x="295.1" y="170.7">PD10</text>
<text x="295.3" y="173.3">PD11</text>
<text x="296.3" y="168.2">PD9</text>
<text x="305.2" y="169.6">A5</text>
<text x="305.2" y="172.2">B5</text>
<text x="272.1" y="175.8">PC12</text>
<text x="272.1" y="178.4">PC13</text>
<text x="295.1" y="175.8">PD12</text>
<text x="295.1" y="178.4">PD13</text>
<text x="305.2" y="174.7">C5</text>
<text x="305.2" y="177.2">C4</text>
<text x="305.2" y="179.8">H3</text>
<text x="272.1" y="180.9">PC14</text>
<text x="272.1" y="183.4">PC15</text>
<text x="295.1" y="180.9">PD14</text>
<text x="295.1" y="183.4">PD15</text>
<text x="305.2" y="182.3">J3</text>
<text x="263.7" y="189.9">E10</text>
<text x="264.9" y="187.4">E9</text>
<text x="272.1" y="191.1">PE1</text>
<text x="272.1" y="188.5">PE0</text>
<text x="296.6" y="188.5">PF0</text>
<text x="296.6" y="191.1">PF1</text>
<text x="305.2" y="187.4">E8</text>
<text x="305.2" y="189.9">D8</text>
<text x="263.8" y="192.5">F10</text>
<text x="263.8" y="195">E11</text>
<text x="264.9" y="197.6">A9</text>
<text x="272.1" y="193.6">PE2</text>
<text x="272.1" y="196.1">PE3</text>
<text x="296.4" y="196.1">PF3</text>
<text x="296.6" y="193.6">PF2</text>
<text x="305.2" y="192.5">C8</text>
<text x="264.7" y="202.6">C9</text>
<text x="264.9" y="200.1">B9</text>
<text x="272.1" y="198.7">PE4</text>
<text x="272.1" y="201.2">PE5</text>
<text x="272.1" y="203.8">PE6</text>
<text x="296.4" y="198.7">PF4</text>
<text x="296.6" y="201.2">PF5</text>
<text x="296.6" y="203.8">PF6</text>
<text x="305.2" y="200.1">A7</text>
<text x="305.2" y="202.6">B7</text>
<text x="264.7" y="205.2">D9</text>
<text x="264.9" y="207.7">B4</text>
<text x="272.1" y="206.3">PE7</text>
<text x="272.1" y="208.8">PE8</text>
<text x="296.6" y="206.3">PF7</text>
<text x="296.6" y="208.8">PF8</text>
<text x="305.2" y="205.2">A6</text>
<text x="305.2" y="207.7">B6</text>
<text x="264.7" y="212.8">C3</text>
<text x="264.9" y="210.3">A4</text>
<text x="264.9" y="215.3">B3</text>
<text x="272.1" y="211.4">PE9</text>
<text x="272.1" y="213.9">PE10</text>
<text x="295.4" y="213.9">PF10</text>
<text x="296.6" y="211.4">PF9</text>
<text x="305.2" y="210.3">C6</text>
<text x="305.2" y="212.8">A10</text>
<text x="305.2" y="215.3">A11</text>
<text x="264.9" y="217.9">A3</text>
<text x="264.9" y="220.4">B2</text>
<text x="272.1" y="216.5">PE11</text>
<text x="272.1" y="219">PE12</text>
<text x="272.1" y="221.5">PE13</text>
<text x="295.2" y="221.5">PF13</text>
<text x="295.4" y="219">PF12</text>
<text x="295.5" y="216.5">PF11</text>
<text x="305.2" y="217.9">A8</text>
<text x="264.9" y="223">A2</text>
<text x="264.9" y="225.5">A1</text>
<text x="272.1" y="224.1">PE14</text>
<text x="272.1" y="226.6">PE15</text>
<text x="295.2" y="224.1">PF14</text>
<text x="295.2" y="226.6">PF15</text>
<text x="264.9" y="233.1">K6</text>
<text x="264.9" y="238.2">B8</text>
<text x="272.1" y="234.2">RESET</text>
<text x="272.1" y="239.3">VBUS</text>
<text x="263.7" y="240.7">B10</text>
<text x="263.8" y="243.3">B11</text>
<text x="272.1" y="241.8">VREGI</text>
<text x="272.1" y="244.4">VREGO</text>
<text x="305.2" y="245.8">F11</text>
<text x="264.9" y="250.9">K9</text>
<text x="264.9" y="248.3">K8</text>
<text x="272.1" y="249.5">AVDD</text>
<text x="288.7" y="246.9">DECOUPLE</text>
<text x="263.9" y="253.4">L10</text>
<text x="272.1" y="252">AVDD</text>
<text x="272.1" y="254.5">AVDD</text>
<text x="296.2" y="254.5">VSS</text>
<text x="296.2" y="257.1">VSS</text>
<text x="305.2" y="253.4">C7</text>
<text x="305.2" y="256">D4</text>
<text x="264.7" y="263.6">D7</text>
<text x="265" y="258.5">F8</text>
<text x="272.1" y="259.6">DVDD</text>
<text x="296.2" y="259.6">VSS</text>
<text x="296.2" y="262.2">VSS</text>
<text x="305.2" y="258.5">F9</text>
<text x="305.2" y="261">G3</text>
<text x="305.2" y="263.6">G9</text>
<text x="264.6" y="266.1">G8</text>
<text x="264.7" y="268.7">H7</text>
<text x="272.1" y="264.7">IOVDD0</text>
<text x="272.1" y="267.2">IOVDD0</text>
<text x="272.1" y="269.8">IOVDD0</text>
<text x="296.2" y="264.7">VSS</text>
<text x="296.2" y="267.2">VSS</text>
<text x="296.2" y="269.8">VSS</text>
<text x="305.2" y="266.1">H6</text>
<text x="305.2" y="268.7">K4</text>
<text x="264.7" y="273.7">D5</text>
<text x="265.1" y="271.2">L4</text>
<text x="272.1" y="272.3">IOVDD0</text>
<text x="272.1" y="274.9">IOVDD1</text>
<text x="296.2" y="272.3">VSS</text>
<text x="296.2" y="274.9">VSS</text>
<text x="305.2" y="271.2">K7</text>
<text x="305.2" y="273.7">K10</text>
<text x="264.6" y="276.3">G4</text>
<text x="272.1" y="277.4">IOVDD2</text>
<text x="296.2" y="277.4">VSS</text>
<text x="305.2" y="276.3">L7</text>
<text x="528.1" y="328.6">TC2050-IDC</text>
<text x="531.4" y="330.7">TC101-1(VTARGET)</text>
<text x="531.4" y="335.8">TC101-4(TCK/SWCLK)</text>
<text x="531.4" y="338.4">TC101-2(TMS/SWDIO)</text>
<text x="531.4" y="340.9">TC101-6(TDO/SWO)</text>
<text x="531.4" y="343.4">TC101-10(RESET)</text>
<text x="531.4" y="353.6">TC101-3(GND)</text>
<text x="531.4" y="348.5">TC101-5(GND/5V)</text>
</g>
<g font-size="1.8">
<text x="269.8" y="95.3">U101</text>
<text x="269.8" y="97.6">EFM32GG11B420F2048GL112</text>
</g>
</svg>
